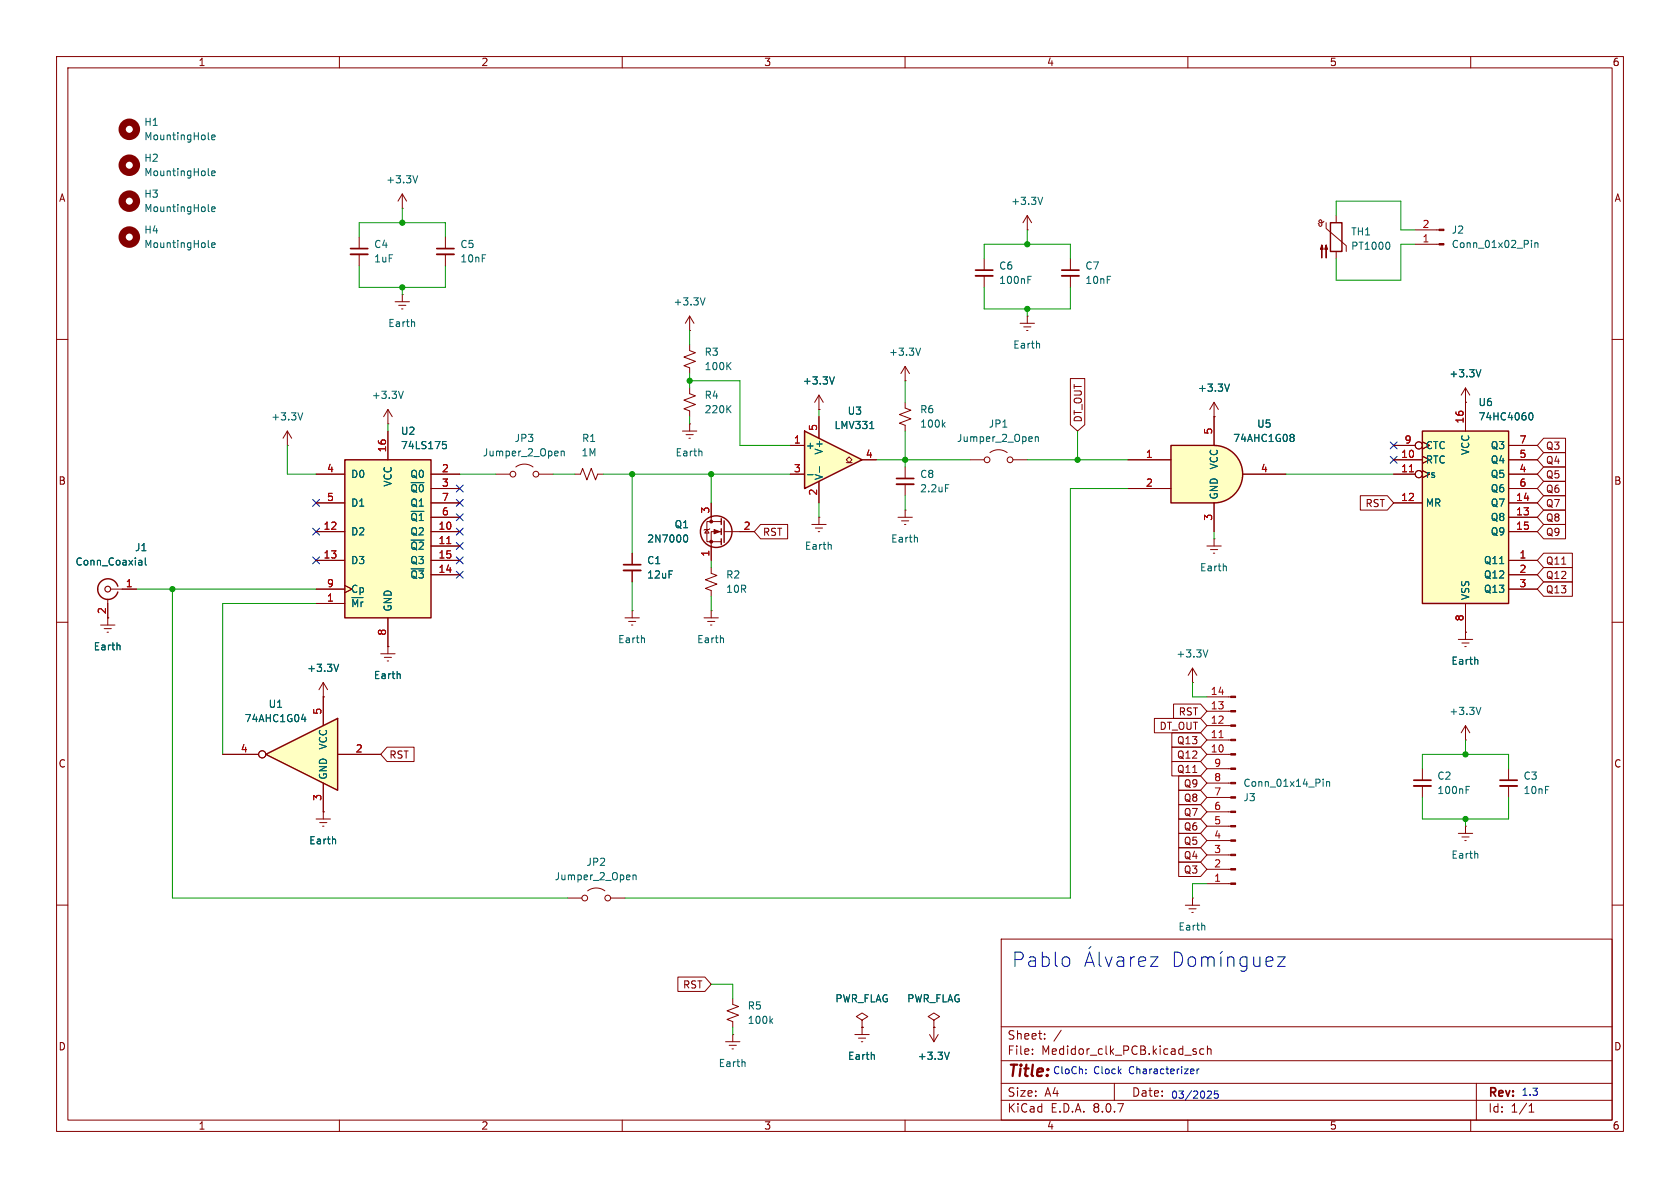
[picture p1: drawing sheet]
<svg xmlns="http://www.w3.org/2000/svg" width="297mm" height="210mm" viewBox="0 0 297 210" stroke-linecap="round" stroke-linejoin="round" font-family="sans-serif">
<g fill="none" stroke="#840000" stroke-width=".18">
<path d="M10 10h277v190h-277zM12 12h273v186h-273zM60 10v2M110 10v2M160 10v2M210 10v2M260 10v2M71.1 36.8h.1M71.1 34.3l-.7 1.3M71.1 34.3v2.5M71.1 34.3l.8 1.3M63.5 41.9v2"/>
<path d="M63.5 45v2M78.7 41.9v2M78.7 45v2M10 60h2M50.8 78.7h.1M50.8 76.2l-.8 1.3M50.8 76.2v2.5M50.8 76.2l.8 1.3M285 60h2M87.6 83.8h2.6M91.2 82.6a2.54 2.54 0 0 1 3 0M95.2 83.8h2.6"/>
<path d="M101.6 83.8h1l.4-1 .8 2 .7-2 .8 2 .4-1h1M171.4 81.3h2.6M175 80a2.54 2.54 0 0 1 3.1 0M179.1 81.3h2.5M10 110h2M17.8 110.5h2.5M18.4 111.1h1.3M18.9 111.8h.3M19 105.9v4.6M19.6 104.1h4.5M110.5 109.2h2.5M111.1 109.9h1.3"/>
<path d="M111.6 110.5h.3M111.8 108h.1M111.8 108v1.2M124.5 109.2h2.5M125.1 109.9h1.3M125.6 110.5h.3M125.7 108h.1M125.7 108v1.2M285 110h2M266.7 135.9v2M266.7 138.9v2.1M100.3 158.8h2.6"/>
<path d="M103.9 157.5a2.54 2.54 0 0 1 3 0M107.9 158.8h2.6M257.8 147.3h2.5M258.4 148h1.3M259 148.6h.2M259.1 146.1h.1M259.1 146.1v1.2M10 160h2M129.5 176.5v1l1.1 .4-2.1 .8 2.1 .8-2.1 .7 1 .4v1M177 166h108v32h-108zM285 160h2M60 198v2"/>
<path d="M110 198v2M152.4 180.3l1-.6-1-.6-1 .6 1 .6v1.3M152.4 181.6h.1M160 198v2M164.3 182.9l.8 1.3M165.1 181.6h.1M165.1 180.3l1-.6-1-.6-1 .6 1 .6v1.3M165.1 181.6v2.6M165.9 182.9l-.8 1.3M177 194.5h108M177 191.5h108M177 187.5h108"/>
<path d="M177 181.5h108M182.5 186.3v.1M182.5 185.5v.1M184.7 183.6v.1M184.7 182.8v.1M187.6 182.1l-1.3 2M197 191.5v3M210 198v2M211.1 185.9l.4 .1v.2l-.2 .2h-.3M211.1 185.4l.4 .1M212.8 185.5l-.4-.1-.3 .3v.4l.1 .2h.6M213.5 185.5l.2-.1 .3 .1 .1 .9"/>
<path d="M213.5 184.9v1.5M260 198v2M261 191.5v6.5M270.3 196.6h.9M270.3 195.5l.4-.4v1.5"/>
<circle cx="90.7" cy="83.8" r=".51"/>
<circle cx="94.7" cy="83.8" r=".51"/>
<circle cx="174.5" cy="81.3" r=".51"/>
<circle cx="178.6" cy="81.3" r=".51"/>
<circle cx="103.4" cy="158.8" r=".51"/>
<circle cx="107.4" cy="158.8" r=".51"/>
</g>
<g fill="none" stroke="#006464" stroke-width=".18">
<path d="M36.8 24.5l.2 .2M36.8 30.9l.2 .2M36.8 37.2l.2 .2M37.4 24.3l.6-.1v-.3h-.4l-.2 .1 .1 .6h.5M37.4 30.6l.6-.1v-.2l-.4-.1-.2 .2 .1 .6h.5M37.4 37l.6-.1v-.3h-.4l-.2 .1 .1 .6h.5M73.8 31.1l-.4 1.2M36.8 43.6l.2 .2M37.4 43.3l.6-.1v-.2l-.4-.1-.2 .2 .1 .6h.5M53.5 73l-.4 1.2M99.2 79.7v.9M99.2 79.9l.2-.2 .3 .1 .1 .8"/>
<path d="M183 77.2v.8M183 77.3l.2-.1 .3 .1 .1 .7M24.7 99l.3 .1 .1 .8M25.1 99.8l-.4 .1M25.1 99.3l-.4 .1M25.7 98.6v1.1l.2 .2M21.2 114.1v.8M113.9 112.8v.8M127.8 112.8l.1 .8M111.9 154.7v.8M111.9 154.8l.2-.1h.3l.1 .8M261.2 150.9l.1 .8"/>
<path d="M136.2 180.4l.4 .5M136.6 180.1l-.5 .5M167.8 186l-.4 1.3"/>
</g>
<path d="M62 45h3M77.2 45h3.1M265.2 138.9h3" fill="none" stroke="#840000" stroke-width=".33"/>
<path d="M62 43.9h3M77.2 43.9h3.1M265.2 137.9h3" fill="none" stroke="#840000" stroke-width=".3"/>
<g fill="none" stroke="#840000" stroke-width="1.3">
<circle cx="22.9" cy="35.6" r="1.27"/>
<circle cx="22.9" cy="22.9" r="1.27"/>
<circle cx="22.9" cy="29.2" r="1.27"/>
<circle cx="22.9" cy="41.9" r="1.27"/>
</g>
<path d="M20.8 103.6a1.81 1.81 0 0 0-2.8-.9 1.81 1.81 0 0 0 0 2.9 1.81 1.81 0 0 0 2.8-1" fill="none" stroke="#840000" stroke-width=".25"/>
<circle cx="19" cy="104.1" r=".51" fill="none" stroke="#840000" stroke-width=".2"/>
<path d="M47 133.4l12.7-6.4v12.7z" fill="#ffffc2"/>
<g fill="none" stroke="#840000" stroke-width=".25">
<path d="M127.5 91.7v1M127.5 93.5v1M127.5 95.3v1M128 92.1v3.8M47 133.4l12.7-6.4v12.7z"/>
<circle cx="126.6" cy="94" r="2.79"/>
</g>
<g fill="none" stroke="#840000" stroke-width=".18">
<path d="M181.6 38.1l-.8 1.3M181.6 38.1v2.5M181.6 38.1l.8 1.3M174 45.7v2.1M174 48.8v2M181.6 40.6h.1M189.2 45.7v2.1M189.2 48.8v2M68.6 74.9h.1M68.6 72.4v2.5M68.6 72.4l-.8 1.3M68.6 72.4l.7 1.3"/>
<path d="M144.8 72.4h.1M144.8 69.9l-.8 1.2M144.8 69.9v2.5M144.8 69.9l.7 1.2M160 71.1v1l1 .4-2 .8 2 .7-2 .8 1 .4v1M160 67.3h.1M160 64.8v2.5M160 64.8l-.7 1.2M160 64.8l.8 1.2M111.8 97.8v2M125 93.6l.3 .6h-.7zM125.5 93.5l-.2 .1h-.7l-.1 .1"/>
<path d="M125.7 88.9v3.3M127.5 94h-1.8v5.1M127.5 92.2h-2.5v3.6h2.5M128 94h5.3M143.5 92.7h2.5M144.1 93.3h1.3M144.7 94h.2M144.8 91.4h.1M144.8 91.4v1.3M67.3 115.6h2.5M67.9 116.2h1.3M68.5 116.8h.2"/>
<path d="M68.6 114.3h.1M68.6 114.3v1.3M111.8 100.8v2.1M125.7 100.3v1l1 .4-2 .8 2 .8-2 .7 1 .4v1M39.4 133.4h6.3M57.1 123.2h.1M57.1 120.7v7.6M57.1 138.4v6.4M57.1 120.7l.8 1.2M57.1 120.7l-.7 1.2M59.7 133.4h7.6M55.9 144.8h2.5"/>
<path d="M56.5 145.4h1.3M57 146.1h.3M57.1 143.5h.1M128.3 184.2h2.5M128.9 184.8h1.3M129.4 185.4h.3M129.5 182.9h.1M129.5 182.9v1.3M151.1 182.9h2.6M151.8 183.5h1.2M152.3 184.2h.2M152.4 181.6h.1"/>
<path d="M152.4 181.6v1.3"/>
<circle cx="46.4" cy="133.3" r=".63"/>
</g>
<g fill="none" stroke="#006464" stroke-width=".18">
<path d="M184.3 34.9l-.4 1.2M181.7 49.5h.4M181.7 48.8h.6M71.3 69.2l-.4 1.2M147.5 66.6l-.4 1.3M162.7 61.5l-.4 1.3M166.7 75l.4 .5M167.1 74.7l-.5 .4M121 94.6h.1a.68 .68 0 0 1 .5 .6 .68 .68 0 0 1-.5 .6h-.1M146.9 96.3l.1 .8M59.9 117.4l-.5 1.3M70.7 119.2l.1 .8"/>
<path d="M53.3 127.2h.8M53.9 126.7v.9M59.3 148.4v.8M131.7 187.8v.7M154.5 186.5l.1 .8"/>
</g>
<path d="M172.5 48.8h3M187.7 48.8h3.1M110.2 100.8h3.1" fill="none" stroke="#840000" stroke-width=".33"/>
<path d="M172.5 47.8h3M187.7 47.8h3.1M110.2 99.8h3.1" fill="none" stroke="#840000" stroke-width=".3"/>
<g fill="#840000" stroke="#840000" stroke-width=".18">
<path d="M126.2 93.6l1.1 .4-1.1 .4z"/>
<circle cx="125.7" cy="95.8" r=".25"/>
<circle cx="125.7" cy="92.2" r=".25"/>
</g>
<path d="M142.2 76.2l10.2 5.1-10.2 5.1z" fill="#ffffc2"/>
<path d="M142.2 76.2l10.2 5.1-10.2 5.1z" fill="none" stroke="#840000" stroke-width=".25"/>
<g fill="none" stroke="#840000" stroke-width=".18">
<path d="M121.9 58.4h.1M121.9 55.9v2.5M121.9 55.9l-.7 1.3M121.9 55.9l.8 1.3M180.3 57.2h2.6M181 57.8h1.2M181.5 58.4h.2M181.6 55.9h.1M181.6 55.9v1.3M120.6 76.2h2.6M121.3 76.8h1.3M121.8 77.5h.2"/>
<path d="M121.9 74.9h.1M121.9 61v1l1 .4-2 .7 2 .8-2 .7 1 .4v1M121.9 68.6v1l1 .4-2 .7 2 .8-2 .8 1 .3v1.1M121.9 74.9v1.3M139.7 78.7h2.5M144.8 73.7v3.8M214.6 73.7h.1M214.6 71.1v2.6M214.6 71.1l-.7 1.3M214.6 71.1l.8 1.3M139.7 83.8h2.5M144.8 85.1v3.8"/>
<path d="M149.6 81.8h.5l-.5-.5 .5-.5 .5 .5-.5 .5h.5M152.4 81.3h2.5M158.7 91.4h2.6M159.4 92.1h1.3M159.9 92.7h.2M160 90.2h.1M160 82.6v2M160 85.6v2M160 90.2v1.2M213.4 96.5h2.5M214 97.2h1.3M214.5 97.8h.3"/>
<path d="M214.6 95.3h.1M214.6 95.3v1.2M210.8 118.1v2.6M210.8 118.1l-.7 1.3M210.8 118.1l.8 1.3M210.8 120.7h.1M213.4 123.2h4.2M213.4 125.7h4.2M213.4 128.3h4.2M213.4 130.8h4.2M213.4 133.4h4.2M213.4 135.9h4.2"/>
<path d="M213.4 138.4h4.2M251.5 135.9v2M251.5 138.9v2.1M259.1 130.8h.1M259.1 128.3l-.8 1.2M259.1 128.3v2.5M259.1 128.3l.7 1.2M210.8 158.8h.1M210.8 158.8v1.2M213.4 141h4.2M213.4 143.5h4.2M213.4 146.1h4.2"/>
<path d="M213.4 148.6h4.2M213.4 151.1h4.2M213.4 153.7h4.2M213.4 156.2h4.2M209.5 160h2.6M210.2 160.7h1.3M210.7 161.3h.2"/>
</g>
<g fill="none" stroke="#006464" stroke-width=".18">
<path d="M124.6 52.6l-.4 1.3M124 79.8l.1 .8M128.7 64.6l.5 .7M128.7 72.2l.5 .8M129.2 64.1l-.7 .7M129.2 71.7l-.7 .7M153.8 75.8h.7M183.7 60.8l.1 .7M217.4 67.9l-.5 1.3M142.8 83.9h.9M144.9 82.5v1M162.1 95l.1 .8"/>
<path d="M167.1 85.7h.7M213.5 114.9l-.4 1.2M216.7 100.1l.1 .8M233.9 137.7v.2M233.9 138.2v.8M234.5 138.2v.8M234.5 138.3l.2-.1h.3l.1 .8M259.2 139.6h.4M259.2 139h.6M261.8 125l-.4 1.3M212.9 163.6l.1 .8"/>
</g>
<path d="M158.5 85.6h3M249.9 138.9h3.1" fill="none" stroke="#840000" stroke-width=".33"/>
<path d="M158.5 84.6h3M249.9 137.9h3.1" fill="none" stroke="#840000" stroke-width=".3"/>
<g fill="#840000" stroke="#840000" stroke-width=".18">
<path d="M217.6 123.1h.8v.2h-.8z"/>
<path d="M217.6 125.6h.8v.3h-.8z"/>
<path d="M217.6 128.1h.8v.3h-.8z"/>
<path d="M217.6 130.7h.8v.2h-.8z"/>
<path d="M217.6 133.2h.8v.3h-.8z"/>
<path d="M217.6 135.8h.8v.2h-.8z"/>
<path d="M217.6 138.3h.8v.3h-.8z"/>
<path d="M217.6 140.8h.8v.3h-.8z"/>
<path d="M217.6 143.4h.8v.2h-.8z"/>
<path d="M217.6 145.9h.8v.3h-.8z"/>
<path d="M217.6 148.5h.8v.2h-.8z"/>
<path d="M217.6 151h.8v.3h-.8z"/>
<path d="M217.6 153.5h.8v.3h-.8z"/>
<path d="M217.6 156.1h.8v.2h-.8z"/>
</g>
<path d="M215.5 130.4h.7" fill="none" stroke="#a90000" stroke-width=".18"/>
<path d="M214.6 78.7a5.1 5.1 0 0 1 5.1 5.1 5.1 5.1 0 0 1-5.1 5.1z" fill="#ffffc2" stroke="#ffffc2" stroke-width=".18"/>
<path d="M207 78.7h7.6v10.2h-7.6z" fill="#ffffc2"/>
<path d="M207 78.7h7.6a5.1 5.1 0 0 1 5.1 5.1 5.1 5.1 0 0 1-5.1 5.1h-7.6z" fill="none" stroke="#840000" stroke-width=".25"/>
<path d="M214.6 73.7v5M199.4 81.3h7.6M199.4 86.4h7.6M214.6 88.9v5.1M219.7 83.8h7.6" fill="none" stroke="#840000" stroke-width=".18"/>
<path d="M228.3 76.8h.2l.3 .2-.3 .3M228.3 77.3h.2M228.5 77.3l.3 .3v.2l-.1 .2h-.4" fill="none" stroke="#006464" stroke-width=".18"/>
<path d="M61 81.3h15.2v27.9h-15.2z" fill="#ffffc2"/>
<path d="M235.2 39.4h2v5.1h-2zM61 81.3h15.2v27.9h-15.2z" fill="none" stroke="#840000" stroke-width=".25"/>
<g fill="none" stroke="#840000" stroke-width=".18">
<path d="M234.1 39.1l-.3 .3h-.4l-.2-.2v-.2l.3-.1 .2 .2v.7l-.2 .2-.3-.1-.2-.4M234.4 39.4v1l3.6 3v1.1M236.2 38.1v1.3M69.8 53.3h2.6M70.5 54h1.3M71 54.6h.2M71.1 52.1h.1M71.1 52.1v1.2M236.2 44.5v1.2M250.2 40.6h4.2M250.2 43.2h4.2M68.6 76.2v5.1"/>
<path d="M55.9 94h5.1M55.9 99.1h5.1M55.9 83.8h5.1M55.9 88.9h5.1M76.2 94h5.1M76.2 96.5h5.1M76.2 99.1h5.1M76.2 83.8h5.1M76.2 86.4h5.1M76.2 88.9h5.1M76.2 91.4h5.1M55.9 106.7h5.1"/>
<path d="M55.9 104.1h5.1M61 103.5l1.2 .6-1.2 .7M68.6 109.2v5.1M76.2 101.6h5.1M257.8 113h2.5M258.4 113.7h1.3M259 114.3h.2M259.1 111.8h.1M259.1 111.8v1.2"/>
</g>
<path d="M79 96.1h.7" fill="none" stroke="#a90000" stroke-width=".18"/>
<path d="M73.2 56.9l.1 .8M245.4 42.8a.79 .79 0 0 1 0 1.3M270.7 42.5v.1M270.7 42.9v.9M271.3 42.9v.9M271.3 43l.2-.1 .3 .1 .1 .8M78.3 78h.6M78.4 78.5h.3l.2 .3-.1 .5h-.4M261.2 116.6l.1 .8" fill="none" stroke="#006464" stroke-width=".18"/>
<g fill="#840000" stroke="#840000" stroke-width=".18">
<path d="M254.4 40.5h.9v.3h-.9z"/>
<path d="M254.4 43.1h.9v.2h-.9z"/>
<path d="M233.7 43.3l.2 .8h-.5l.3-.8v2.3z"/>
<path d="M234.4 43.3l.3 .8h-.5l.2-.8v2.3z"/>
</g>
<path d="M251.5 76.2h15.2v30.5h-15.2z" fill="#ffffc2"/>
<path d="M251.5 76.2h15.2v30.5h-15.2z" fill="none" stroke="#840000" stroke-width=".25"/>
<g fill="none" stroke="#840000" stroke-width=".18">
<path d="M68.6 76.2v5.1M139.7 78.7h2.5M144.8 72.4h.1M144.8 73.7v3.8M189.2 66.9h2.6v8.2l-1.3 1.1-1.3-1.1zM214.6 73.7h.1M214.6 73.7v5M246.4 78.7h3.8M259.1 71.1h.1M259.1 68.6v7.6M259.1 68.6l-.8 1.3M259.1 68.6l.7 1.3"/>
<path d="M266.7 78.7h5.1M272.9 77.5h3.9v2.5h-3.9l-1.1-1.3zM55.9 99.1h5.1M55.9 83.8h5.1M55.9 88.9h5.1M55.9 94h5.1M76.2 99.1h5.1M76.2 83.8h5.1M76.2 88.9h5.1M76.2 91.4h5.1M76.2 94h5.1M76.2 86.4h5.1"/>
<path d="M76.2 96.5h5.1M111.8 97.8v2M125.7 88.9v2.5M125.7 96.5v2.6M130.8 94h2.5M134.5 92.7h4.7v2.6h-4.7l-1.2-1.3zM139.7 83.8h2.5M144.8 85.1v3.8M152.4 81.3h2.5M199.4 81.3h7.6M199.4 86.4h7.6M214.6 88.9v5.1"/>
<path d="M219.7 83.8h7.6M240.5 87.6h4.8l1.1 1.3-1.1 1.3h-4.8zM246.4 81.3h5.1M246.4 83.8h3.8M246.4 88.9h5.1M251.5 80.6l1.2 .7-1.2 .6M251.5 83.2l1.2 .6-1.2 .7M266.7 99.1h5.1M266.7 81.3h5.1M266.7 83.8h5.1M266.7 88.9h5.1M266.7 91.4h5.1"/>
<path d="M266.7 94h5.1M266.7 86.4h5.1M272.9 92.7h3.9v2.6h-3.9l-1.1-1.3zM272.9 97.8h5.1v2.5h-5.1l-1.1-1.2zM272.9 85.1h3.9v2.5h-3.9l-1.1-1.2zM272.9 87.6h3.9v2.6h-3.9l-1.1-1.3zM272.9 82.5h3.9v2.6h-3.9l-1.1-1.3zM272.9 90.2h3.9v2.5h-3.9l-1.1-1.3zM272.9 80h3.9v2.6h-3.9l-1.1-1.3zM19 106.7v2.5M21.6 104.1h2.5M55.9 104.1h5.1"/>
<path d="M55.9 106.7h5.1M61 103.5l1.2 .6-1.2 .7M68.6 114.3h.1M68.6 109.2v5.1M76.2 101.6h5.1M111.8 100.8v2.1M259.1 111.8h.1M259.1 106.7v5.1M266.7 101.6h5.1M266.7 104.1h5.1M272.9 100.3h5.1v2.6h-5.1l-1.1-1.3zM272.9 102.9h5.1v2.5h-5.1l-1.1-1.3z"/>
<path d="M39.4 133.4h6.3M57.1 123.2h.1M57.1 123.2v5.1M57.1 138.4v5.1M59.7 133.4h7.6M68.4 132.1h4.8v2.5h-4.8l-1.1-1.2zM204.1 127h8.1l1.2 1.3-1.2 1.2h-8.1zM207.2 132.1h5l1.2 1.3-1.2 1.2h-5zM207.2 129.5h5l1.2 1.3-1.2 1.3h-5zM207.2 134.6h5l1.2 1.3-1.2 1.3h-5zM207.5 124.5h4.7l1.2 1.2-1.2 1.3h-4.7zM208.4 137.2h3.8l1.2 1.2-1.2 1.3h-3.8z"/>
<path d="M208.4 139.7h3.8l1.2 1.3-1.2 1.2h-3.8zM57.1 143.5h.1M208.4 147.3h3.8l1.2 1.3-1.2 1.3h-3.8zM208.4 149.9h3.8l1.2 1.2-1.2 1.3h-3.8zM208.4 144.8h3.8l1.2 1.3-1.2 1.2h-3.8zM208.4 142.2h3.8l1.2 1.3-1.2 1.3h-3.8zM208.4 152.4h3.8l1.2 1.3-1.2 1.2h-3.8zM119.8 172.7h4.8l1.1 1.3-1.1 1.3h-4.8zM152.4 181.6h.1M165.1 181.6h.1"/>
<circle cx="250.8" cy="78.7" r=".63"/>
<circle cx="250.8" cy="83.8" r=".63"/>
<circle cx="46.4" cy="133.3" r=".63"/>
</g>
<path d="M79 96.1h.7M249.2 83.4h.7" fill="none" stroke="#a90000" stroke-width=".18"/>
<g fill="none" stroke="#006464" stroke-width=".18">
<path d="M78.3 78h.6M78.4 78.5h.3l.2 .3-.1 .5h-.4M147.5 66.6l-.4 1.3M153.8 75.8h.7M217.4 67.9l-.5 1.3M228.3 76.8h.2l.3 .2-.3 .3M228.3 77.3h.2M228.5 77.3l.3 .3v.2l-.1 .2h-.4M261.8 65.3l-.4 1.3M270.3 73.5l.1-.4 .2-.1a.68 .68 0 0 1 .4 .6 .68 .68 0 0 1-.4 .6l-.2-.1-.1-.3M24.7 99l.3 .1 .1 .8M25.1 99.8l-.4 .1"/>
<path d="M25.1 99.3l-.4 .1M25.7 98.6v1.1l.2 .2M121 94.6h.1a.68 .68 0 0 1 .5 .6 .68 .68 0 0 1-.5 .6h-.1M142.8 83.9h.9M144.9 82.5v1M21.2 114.1v.8M59.9 117.4l-.5 1.3M70.7 119.2l.1 .8M261.2 116.6l.1 .8M53.3 127.2h.8M53.9 126.7v.9M59.3 148.4v.8"/>
<path d="M154.5 186.5l.1 .8M167.8 186l-.4 1.3"/>
</g>
<g fill="none" stroke="#0000c2" stroke-width=".18">
<path d="M189 169.4l.1 .2v.8l-.1 .2M191.8 170.8l.8-2.5 .9 2.5M192 170.1h1.2M192.9 167.3l-.4 .4M194.3 168.3v2.2l.4 .3M195.4 169.1l.6 1.7 .6-1.7M197.6 169.3l.2-.2 .7 .2 .2 .2v1.3M198.7 169.8l-.9 .1a.5 .5 0 0 0-.4 .5 .5 .5 0 0 0 .4 .4l.9-.1M199.9 169.1v1.7M200.6 169.1a.65 .65 0 0 0-.7 .5M201.3 170l1.2-.2-.1-.5-.7-.2-.4 .4v1l.1 .2 .3 .1 .7-.1M203.4 169.1h1.3l-1.3 1.7h1.3"/>
<path d="M207.6 168.3a1.34 1.34 0 0 1 1.5 .8 1.34 1.34 0 0 1-.5 1.6l-1 .1zM210.2 169.4a.69 .69 0 0 1 .6-.3 .69 .69 0 0 1 .6 .5v.8a.69 .69 0 0 1-.7 .5 .69 .69 0 0 1-.7-.5v-.8zM212.5 169.4a.63 .63 0 0 1 1 .1M212.5 169.1v1.7M213.5 169.5l.4-.4 .6 .2 .1 .2v1.3M213.5 169.5v1.3M215.8 169.1v1.7M216.1 168.2l-.4 .3M217 169.4a.63 .63 0 0 1 1.1 .1v1.3M217 169.1v1.7M220.4 169.3l-.7-.2-.5 .5v.8l.3 .3 .2 .1 .7-.1M220.4 169.1v2.1a.69 .69 0 0 1-1.1 .4"/>
<path d="M221.6 169.1v1.4l.2 .2a.69 .69 0 0 0 .9-.1M222.7 169.1v1.7M223.8 170l1.2-.2-.1-.5-.7-.2-.4 .4v1l.1 .2 .3 .1 .7-.1M225.9 169.1h1.3l-1.3 1.7h1.3M192 189.7v.1M192 189v.1M210.9 189l.2 .3-.6 .1M211 189.8h-.1M211.6 189v.8M212 189l-.4 .2M213.6 192.9h.4l.2 .3-.8 .9h.8M215.3 192.9h-.6v.6l.1-.2 .5 .1 .1 .2-.1 .4-.2 .1-.4-.1"/>
</g>
<g fill="none" stroke="#009600" stroke-width=".18">
<path d="M71.1 36.8v2.6M236.2 38.1v-2.5h11.4v5h2.6M63.5 41.9v-2.5h15.2v2.5M63.5 47v3.8h15.2v-3.8M71.1 50.8v1.3M121.9 58.4v2.6M174 45.7v-2.5h15.2v2.5M174 50.8v3.8h15.2v-3.8M181.6 40.6v2.6M181.6 54.6v1.3M250.2 43.2h-2.6v6.3h-11.4v-3.8M50.8 78.7v5.1h5.1"/>
<path d="M68.6 74.9v1.3M121.9 66v2.6M121.9 73.7v1.2M121.9 67.3h8.9v11.4h8.9M144.8 72.4v1.3M160 67.3v3.8M160 76.2v6.4M190.5 76.2v5.1M81.3 83.8h6.3M97.8 83.8h3.8M106.7 83.8h33M111.8 83.8v14"/>
<path d="M125.7 83.8v5.1M125.7 99.1v1.2M144.8 88.9v2.5M154.9 81.3h16.5M160 87.6v2.6M181.6 81.3h17.8M199.4 86.4h-10.2v72.4h-78.7M214.6 94v1.3M227.3 83.8h19.1M24.1 104.1h31.8M30.5 104.1v54.7h69.8M55.9 106.7h-16.5v26.7"/>
<path d="M111.8 102.9v5.1M125.7 105.4v2.6M210.8 120.7v2.5h2.6M251.5 135.9v-2.5h15.2v2.5M259.1 130.8v2.6M213.4 156.2h-2.6v2.6M251.5 141v3.8h15.2v-3.8M259.1 144.8v1.3M125.7 174h3.8v2.5M129.5 181.6v1.3"/>
</g>
<g fill="none" stroke="#000084" stroke-width=".18">
<path d="M245.8 78.1l1.2 1.2M247 78.1l-1.2 1.2M55.3 93.4l1.2 1.2M55.3 98.5l1.2 1.2M55.3 88.3l1.2 1.2M56.5 93.4l-1.2 1.2M56.5 98.5l-1.2 1.2M56.5 88.3l-1.2 1.2M80.7 95.9l1.2 1.2M80.7 90.8l1.2 1.2M80.7 98.5l1.2 1.2M80.7 93.4l1.2 1.2"/>
<path d="M80.7 85.8l1.2 1.2M80.7 88.3l1.2 1.2M81.9 95.9l-1.2 1.2M81.9 90.8l-1.2 1.2M81.9 98.5l-1.2 1.2M81.9 93.4l-1.2 1.2M81.9 85.8l-1.2 1.2M81.9 88.3l-1.2 1.2M245.8 80.7l1.2 1.2M247 80.7l-1.2 1.2M80.7 101l1.2 1.2M81.9 101l-1.2 1.2"/>
</g>
<g fill="#009600" stroke="#009600" stroke-width=".18">
<circle cx="30.5" cy="104.1" r=".46"/>
<circle cx="181.6" cy="43.2" r=".46"/>
<circle cx="181.6" cy="54.6" r=".46"/>
<circle cx="121.9" cy="67.3" r=".46"/>
<circle cx="190.5" cy="81.3" r=".46"/>
<circle cx="160" cy="81.3" r=".46"/>
<circle cx="111.8" cy="83.8" r=".46"/>
<circle cx="125.7" cy="83.8" r=".46"/>
<circle cx="259.1" cy="144.8" r=".46"/>
<circle cx="259.1" cy="133.4" r=".46"/>
<circle cx="71.1" cy="50.8" r=".46"/>
<circle cx="71.1" cy="39.4" r=".46"/>
</g>
<text font-size="3.5" fill="#0000c2" x="178.9" y="171.2">Pablo</text>
<text font-size="2.8" fill="#840000" x="178" y="190.9">Title:</text>
<g font-size="2.1" fill="#840000">
<text x="178" y="184">Sheet:</text>
<text x="178" y="186.7">File:</text>
<text x="184.1" y="186.7">Medidor_clk_PCB.kicad_sch</text>
<text x="178" y="196.9">KiCad</text>
<text x="178" y="194.1">Size:</text>
<text x="184.7" y="194.1">A4</text>
<text x="185.7" y="196.9">E.D.A.</text>
<text x="193.3" y="196.9">8.0.7</text>
<text x="200" y="194.1">Date:</text>
<text x="263" y="194.3">Rev:</text>
<text x="263" y="196.9">Id:</text>
<text x="267.1" y="196.9">1/1</text>
</g>
<g font-size="1.8" fill="#840000">
<text x="35" y="11.9">1</text>
<text x="85" y="11.9">2</text>
<text x="135" y="11.9">3</text>
<text x="185" y="11.9">4</text>
<text x="235" y="11.9">5</text>
<text x="285" y="11.9">6</text>
<text x="10.3" y="35.9">A</text>
<text x="285.3" y="35.9">A</text>
<text x="191.5" y="74.8" transform="rotate(-90 191.5 74.8)">DT_OUT</text>
<text x="273.2" y="79.7">Q3</text>
<text x="273.2" y="82.2">Q4</text>
<text x="10.3" y="85.9">B</text>
<text x="241.3" y="89.9">RST</text>
<text x="273.2" y="87.3">Q6</text>
<text x="273.2" y="89.9">Q7</text>
<text x="273.2" y="84.8">Q5</text>
<text x="285.3" y="85.9">B</text>
<text x="134.8" y="94.9">RST</text>
<text x="273.2" y="94.9">Q9</text>
<text x="273.2" y="92.4">Q8</text>
<text x="273.2" y="100">Q11</text>
<text x="273.2" y="102.6">Q12</text>
<text x="273.2" y="105.1">Q13</text>
<text x="18.8" y="108.7" transform="rotate(-90 18.8 108.7)">2</text>
<text x="204.9" y="129.2">DT_OUT</text>
<text x="208" y="131.8">Q13</text>
<text x="208.3" y="126.7">RST</text>
<text x="10.3" y="135.9">C</text>
<text x="68.7" y="134.3">RST</text>
<text x="208" y="134.3">Q12</text>
<text x="208" y="136.8">Q11</text>
<text x="285.3" y="135.9">C</text>
<text x="209.2" y="139.4">Q9</text>
<text x="209.2" y="141.9">Q8</text>
<text x="209.2" y="149.5">Q5</text>
<text x="209.2" y="147">Q6</text>
<text x="209.2" y="144.5">Q7</text>
<text x="209.2" y="152.1">Q4</text>
<text x="209.2" y="154.6">Q3</text>
<text x="120.7" y="174.9">RST</text>
<text x="10.3" y="185.9">D</text>
<text x="285.3" y="185.9">D</text>
<text x="35" y="199.9">1</text>
<text x="85" y="199.9">2</text>
<text x="135" y="199.9">3</text>
<text x="185" y="199.9">4</text>
<text x="235" y="199.9">5</text>
<text x="285" y="199.9">6</text>
</g>
<g font-size="1.8" fill="#006464">
<text x="25.4" y="22.5">H1</text>
<text x="25.4" y="25">MountingHole</text>
<text x="25.4" y="28.8">H2</text>
<text x="25.4" y="31.3">MountingHole</text>
<text x="25.4" y="35.2">H3</text>
<text x="68.2" y="32.6">+3.3V</text>
<text x="25.4" y="37.7">MountingHole</text>
<text x="25.4" y="41.5">H4</text>
<text x="178.7" y="36.4">+3.3V</text>
<text x="238.8" y="41.8">TH1</text>
<text x="256.5" y="41.5">J2</text>
<text x="25.4" y="44">MountingHole</text>
<text x="66" y="44">C4</text>
<text x="66" y="46.6">1uF</text>
<text x="81.3" y="44">C5</text>
<text x="81.3" y="46.6">10nF</text>
<text x="176.5" y="47.9">C6</text>
<text x="191.8" y="47.9">C7</text>
<text x="238.8" y="44.4">PT1000</text>
<text x="256.5" y="44">Conn_01x02_Pin</text>
<text x="176.5" y="50.4">100nF</text>
<text x="191.8" y="50.4">10nF</text>
<text x="68.5" y="58">Earth</text>
<text x="119" y="54.2">+3.3V</text>
<text x="124.5" y="63.1">R3</text>
<text x="124.5" y="65.6">100K</text>
<text x="157.1" y="63.1">+3.3V</text>
<text x="179" y="61.8">Earth</text>
<text x="65.6" y="70.7">+3.3V</text>
<text x="124.5" y="70.7">R4</text>
<text x="141.8" y="68.2">+3.3V</text>
<text x="211.7" y="69.4">+3.3V</text>
<text x="256.1" y="66.9">+3.3V</text>
<text x="261.3" y="72">U6</text>
<text x="47.9" y="74.5">+3.3V</text>
<text x="70.8" y="77.1">U2</text>
<text x="124.5" y="73.3">220K</text>
<text x="147.4" y="76">LMV331</text>
<text x="149.8" y="73.5">U3</text>
<text x="162.6" y="73.3">R6</text>
<text x="162.6" y="75.8">100k</text>
<text x="174.7" y="75.8">JP1</text>
<text x="222.1" y="75.8">U5</text>
<text x="261.3" y="74.5">74HC4060</text>
<text x="70.8" y="79.6">74LS175</text>
<text x="85.3" y="80.9">Jumper_2_Open</text>
<text x="90.9" y="78.3">JP3</text>
<text x="102.7" y="80.9">1M</text>
<text x="102.8" y="78.3">R1</text>
<text x="119.3" y="80.9">Earth</text>
<text x="142.4" y="79.6">+</text>
<text x="145.6" y="80.5" transform="rotate(-90 145.6 80.5)">V+</text>
<text x="169.1" y="78.3">Jumper_2_Open</text>
<text x="215.5" y="83.1" transform="rotate(-90 215.5 83.1)">VCC</text>
<text x="217.9" y="78.3">74AHC1G08</text>
<text x="252" y="82.1">RTC</text>
<text x="252" y="79.6">CTC</text>
<text x="259.9" y="80.5" transform="rotate(-90 259.9 80.5)">VCC</text>
<text x="263.4" y="82.1">Q4</text>
<text x="263.4" y="79.6">Q3</text>
<text x="62" y="84.7">D0</text>
<text x="62" y="89.8">D1</text>
<text x="69.4" y="86.1" transform="rotate(-90 69.4 86.1)">VCC</text>
<text x="72.4" y="84.7">Q0</text>
<text x="72.4" y="87.2">~{Q0}</text>
<text x="72.4" y="89.8">Q1</text>
<text x="145.6" y="85" transform="rotate(-90 145.6 85)">V-</text>
<text x="162.6" y="84.7">C8</text>
<text x="162.6" y="87.2">2.2uF</text>
<text x="215.5" y="88.4" transform="rotate(-90 215.5 88.4)">GND</text>
<text x="252" y="84.7">rs</text>
<text x="252" y="89.8">MR</text>
<text x="263.4" y="89.8">Q7</text>
<text x="263.4" y="84.7">Q5</text>
<text x="263.4" y="87.2">Q6</text>
<text x="62" y="94.8">D2</text>
<text x="72.4" y="94.8">Q2</text>
<text x="72.4" y="92.3">~{Q1}</text>
<text x="119.2" y="93.6">Q1</text>
<text x="263.4" y="92.3">Q8</text>
<text x="263.4" y="94.8">Q9</text>
<text x="13.2" y="100.2">Conn_Coaxial</text>
<text x="23.8" y="97.6">J1</text>
<text x="62" y="99.9">D3</text>
<text x="72.4" y="97.4">~{Q2}</text>
<text x="72.4" y="99.9">Q3</text>
<text x="114.3" y="99.9">C1</text>
<text x="114.3" y="96.1">2N7000</text>
<text x="142.2" y="97.4">Earth</text>
<text x="157.4" y="96.1">Earth</text>
<text x="212" y="101.2">Earth</text>
<text x="262.2" y="99.9">Q11</text>
<text x="62" y="107.5">~{Mr}</text>
<text x="62" y="105">Cp</text>
<text x="72.4" y="102.5">~{Q3}</text>
<text x="114.3" y="102.5">12uF</text>
<text x="128.3" y="102.5">R2</text>
<text x="128.3" y="105">10R</text>
<text x="259.9" y="106.2" transform="rotate(-90 259.9 106.2)">VSS</text>
<text x="262.2" y="102.5">Q12</text>
<text x="262.2" y="105">Q13</text>
<text x="69.4" y="108.2" transform="rotate(-90 69.4 108.2)">GND</text>
<text x="109.2" y="113.9">Earth</text>
<text x="123.1" y="113.9">Earth</text>
<text x="16.5" y="115.2">Earth</text>
<text x="54.2" y="119">+3.3V</text>
<text x="207.9" y="116.4">+3.3V</text>
<text x="256.5" y="117.7">Earth</text>
<text x="47.4" y="125.3">U1</text>
<text x="66" y="120.2">Earth</text>
<text x="43.2" y="127.9">74AHC1G04</text>
<text x="256.1" y="126.6">+3.3V</text>
<text x="58" y="137.9" transform="rotate(-90 58 137.9)">GND</text>
<text x="58" y="132.6" transform="rotate(-90 58 132.6)">VCC</text>
<text x="219.7" y="141.8">J3</text>
<text x="219.7" y="139.3">Conn_01x14_Pin</text>
<text x="254" y="138">C2</text>
<text x="254" y="140.6">100nF</text>
<text x="269.2" y="138">C3</text>
<text x="269.2" y="140.6">10nF</text>
<text x="54.6" y="149.5">Earth</text>
<text x="98" y="155.8">Jumper_2_Open</text>
<text x="103.6" y="153.3">JP2</text>
<text x="256.5" y="152">Earth</text>
<text x="208.2" y="164.7">Earth</text>
<text x="132.1" y="178.7">R5</text>
<text x="147.6" y="177.4">PWR_FLAG</text>
<text x="160.3" y="177.4">PWR_FLAG</text>
<text x="132.1" y="181.2">100k</text>
<text x="127" y="188.8">Earth</text>
<text x="149.8" y="187.6">Earth</text>
<text x="162.2" y="187.6">+3.3V</text>
</g>
<g font-size="1.8" fill="#a90000">
<text x="251.4" y="40.4">2</text>
<text x="251.4" y="42.9">1</text>
<text x="144.5" y="76.3" transform="rotate(-90 144.5 76.3)">5</text>
<text x="214.4" y="76.9" transform="rotate(-90 214.4 76.9)">5</text>
<text x="258.8" y="75" transform="rotate(-90 258.8 75)">16</text>
<text x="57.7" y="83.6">4</text>
<text x="68.3" y="80.1" transform="rotate(-90 68.3 80.1)">16</text>
<text x="78" y="83.6">2</text>
<text x="140.3" y="78.5">1</text>
<text x="140.3" y="83.6">3</text>
<text x="153" y="81">4</text>
<text x="202.5" y="81">1</text>
<text x="222.8" y="83.6">4</text>
<text x="247.6" y="81">10</text>
<text x="247.6" y="83.6">11</text>
<text x="248.2" y="78.5">9</text>
<text x="268.5" y="83.6">4</text>
<text x="268.5" y="81">5</text>
<text x="268.5" y="78.5">7</text>
<text x="57.7" y="88.6">5</text>
<text x="78" y="86.1">3</text>
<text x="78" y="88.6">7</text>
<text x="144.5" y="87.7" transform="rotate(-90 144.5 87.7)">2</text>
<text x="202.5" y="86.1">2</text>
<text x="247.6" y="88.6">12</text>
<text x="267.9" y="88.6">14</text>
<text x="268.5" y="86.1">6</text>
<text x="57.1" y="93.7">12</text>
<text x="77.4" y="93.7">10</text>
<text x="78" y="91.2">6</text>
<text x="125.5" y="90.9" transform="rotate(-90 125.5 90.9)">3</text>
<text x="131.4" y="93.7">2</text>
<text x="214.4" y="92.1" transform="rotate(-90 214.4 92.1)">3</text>
<text x="267.9" y="91.2">13</text>
<text x="267.9" y="93.7">15</text>
<text x="57.1" y="98.8">13</text>
<text x="77.4" y="96.3">11</text>
<text x="77.4" y="101.3">14</text>
<text x="77.4" y="98.8">15</text>
<text x="125.5" y="98.5" transform="rotate(-90 125.5 98.5)">1</text>
<text x="268.5" y="98.8">1</text>
<text x="268.5" y="101.3">2</text>
<text x="22.2" y="103.9">1</text>
<text x="57.7" y="106.4">1</text>
<text x="57.7" y="103.9">9</text>
<text x="268.5" y="103.9">3</text>
<text x="68.3" y="112.5" transform="rotate(-90 68.3 112.5)">8</text>
<text x="258.8" y="109.9" transform="rotate(-90 258.8 109.9)">8</text>
<text x="214" y="125.5">13</text>
<text x="214" y="122.9">14</text>
<text x="56.9" y="126.4" transform="rotate(-90 56.9 126.4)">5</text>
<text x="214" y="130.6">11</text>
<text x="214" y="128">12</text>
<text x="42.5" y="133.1">4</text>
<text x="62.8" y="133.1">2</text>
<text x="214" y="133.1">10</text>
<text x="214.6" y="135.6">9</text>
<text x="56.9" y="141.7" transform="rotate(-90 56.9 141.7)">3</text>
<text x="214.6" y="143.3">6</text>
<text x="214.6" y="140.7">7</text>
<text x="214.6" y="138.2">8</text>
<text x="214.6" y="148.3">4</text>
<text x="214.6" y="145.8">5</text>
<text x="214.6" y="156">1</text>
<text x="214.6" y="153.4">2</text>
<text x="214.6" y="150.9">3</text>
</g>
<g font-size="1.8" fill="#0000c2">
<text x="186.1" y="190.1">CloCh:</text>
<text x="193.3" y="190.1">Clock</text>
<text x="199.7" y="190.1">Characterizer</text>
<text x="206.9" y="194.4">03/2025</text>
<text x="268.9" y="193.9">1.3</text>
</g>
</svg>
